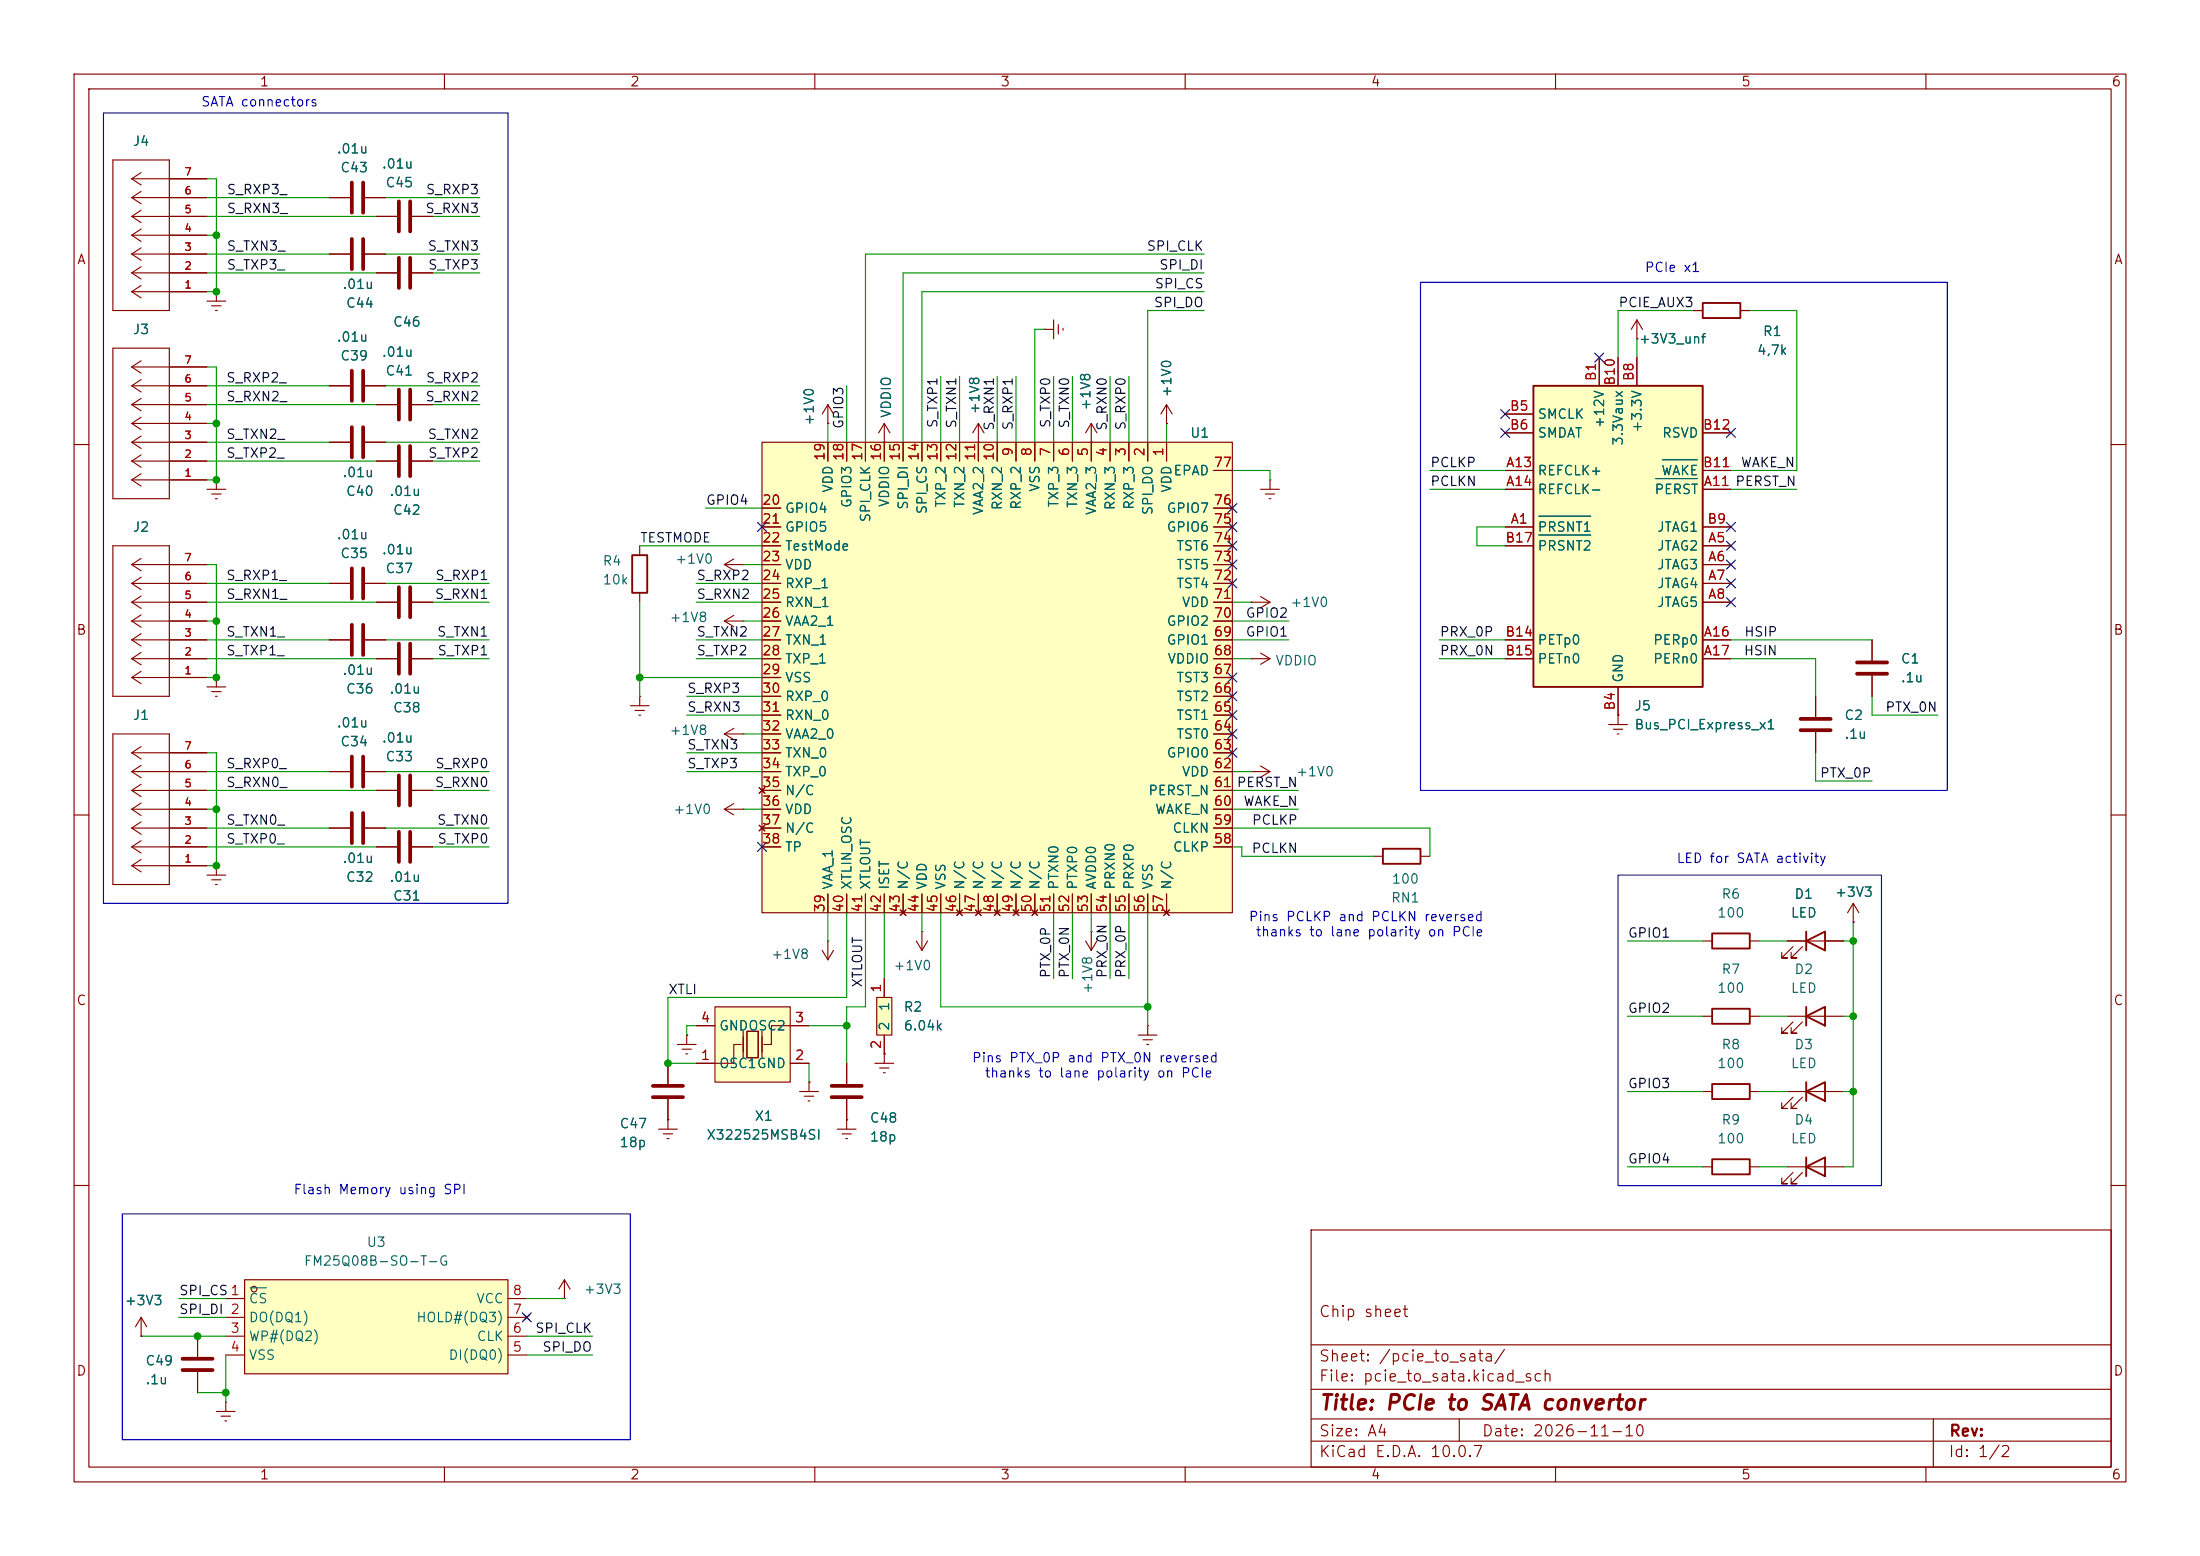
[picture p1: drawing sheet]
<svg xmlns="http://www.w3.org/2000/svg" width="297mm" height="210mm" viewBox="0 0 297 210" stroke-linecap="round" stroke-linejoin="round" font-family="sans-serif">
<g fill="none" stroke="#840000" stroke-width=".15">
<path d="M10 10h277v190h-277zM12 12h273v186h-273zM60 10v2M110 10v2M160 10v2M210 10v2M260 10v2M44.4 34.3h2.8M44.4 26.7h2.8M49.3 34.3h2.8M49.3 26.7h2.8M50.8 36.8h2.8"/>
<path d="M50.8 29.2h2.8M55.6 36.8h2.8M55.6 29.2h2.8M44.4 52.1h2.8M49.3 52.1h2.8M50.8 54.6h2.8M55.6 54.6h2.8M10 60h2M15.2 73.7h7.7v20.3h-7.7zM17.8 76.2h10.1M17.8 78.7h10.1M17.8 78.7l1.2 .9"/>
<path d="M17.8 76.2l1.2 .8M19 77.9l-1.2 .8M19 75.4l-1.2 .8M27.9 66h2.6M28.6 66.7h1.2M29.1 67.3h.2M29.2 64.8h.1M29.2 64.8v1.2M50.8 62.2h2.8M55.6 62.2h2.8M86.4 73.7v1.2M97.8 76.2l1.3 .8"/>
<path d="M97.8 76.2h2.5M99.1 75.4l-1.3 .8M100.3 76.2h.1M170.2 66h2.5M170.8 66.7h1.3M171.3 67.3h.3M171.4 64.8h.1M171.4 64.8v1.2M285 60h2M15.2 99.1h7.7v20.3h-7.7zM17.8 91.4h10.1M17.8 91.4l1.2 .9"/>
<path d="M17.8 88.9h10.1M17.8 88.9l1.2 .8M17.8 86.4h10.1M17.8 86.4l1.2 .8M17.8 83.8h10.1M17.8 83.8l1.2 .9M17.8 81.3h10.1M17.8 81.3l1.2 .8M19 90.6l-1.2 .8M19 88.1l-1.2 .8M19 85.5l-1.2 .9M19 83l-1.2 .8"/>
<path d="M19 80.4l-1.2 .9M27.9 92.7h2.6M28.6 93.3h1.2M29.1 94h.2M29.2 91.4h.1M29.2 91.4v1.3M44.4 86.4h2.8M49.3 86.4h2.8M50.8 81.3h2.8M55.6 81.3h2.8M85.1 95.3h2.5M85.7 95.9h1.3"/>
<path d="M86.2 96.5h.3M86.4 94h.1M86.4 80v1.3M86.4 94v1.3M97.8 99.1h2.5M97.8 83.8h2.5M97.8 83.8l1.3 .8M97.8 99.1l1.3 .7M99.1 83.1l-1.3 .7M99.1 98.3l-1.3 .8M100.3 83.8h.1M100.3 99.1h.1"/>
<path d="M10 110h2M17.8 116.8h10.1M17.8 116.8l1.2 .9M17.8 114.3h10.1M17.8 114.3l1.2 .8M17.8 111.8h10.1M17.8 111.8l1.2 .8M17.8 109.2h10.1M17.8 109.2l1.2 .9M17.8 106.7h10.1M17.8 106.7l1.2 .8M17.8 104.1h10.1"/>
<path d="M17.8 104.1l1.2 .9M17.8 101.6h10.1M17.8 101.6l1.2 .8M19 116l-1.2 .8M19 113.5l-1.2 .8M19 110.9l-1.2 .9M19 108.4l-1.2 .8M19 105.8l-1.2 .9M19 103.3l-1.2 .8M19 100.8l-1.2 .8M27.9 118.1h2.6M28.6 118.7h1.2"/>
<path d="M29.1 119.4h.2M29.2 116.8h.1M29.2 116.8v1.3M44.4 111.8h2.8M49.3 111.8h2.8M50.8 114.3h2.8M55.6 114.3h2.8M97.8 109.2h2.5M97.8 109.2l1.3 .8M99.1 108.5l-1.3 .7M100.3 109.2h.1M285 110h2"/>
<path d="M88.9 152.4h2.5M89.5 153h1.3M90 153.7h.3M90.2 151.1h.1M90.2 143.5v2.8M90.2 148.3v4.1M118.1 143.5h2.5M118.7 144.1h1.3M119.3 144.8h.2M119.4 142.2h.1M119.4 142.2v1.3M10 160h2"/>
<path d="M19 177.8l-.7 1.3M19 177.8l.8 1.3M19 177.8v2.5M76.2 175.3h.1M76.2 172.7l-.8 1.3M76.2 172.7l.8 1.3M76.2 172.7v2.6M177 166h108v32h-108zM285 160h2M19 180.3h.1M26.7 180.3v2.8M26.7 185.2v2.8"/>
<path d="M29.2 190.5h2.5M29.8 191.1h1.3M30.4 191.8h.2M30.5 189.2h.1M30.5 189.2v1.3M60 198v2M110 198v2M160 198v2M177 194.5h108M177 191.5h108M177 187.5h108M177 181.5h108"/>
<path d="M197 191.5v3M210 198v2M260 198v2M261 191.5v6.5"/>
</g>
<g fill="none" stroke="#840000" stroke-width=".51">
<path d="M47.5 24.6v4.1M47.5 32.3v4M49 24.6v4.1M49 32.3v4M53.8 27.2v4M53.8 34.8v4.1M55.4 27.2v4M55.4 34.8v4.1M47.5 50v4.1M49 50v4.1M53.8 52.6v4M55.4 52.6v4"/>
<path d="M53.8 60.2v4.1M53.8 79.2v4.1M55.4 60.2v4.1M55.4 79.2v4.1M47.5 84.3v4.1M49 84.3v4.1M47.5 109.7v4.1M49 109.7v4.1M53.8 112.3v4M55.4 112.3v4M88.1 146.6h4.1M88.1 148.1h4.1"/>
<path d="M24.6 183.4h4.1M24.6 184.9h4.1"/>
</g>
<path d="M85.3 74.9h2.1v5.1h-2.1z" fill="none" stroke="#840000" stroke-width=".25"/>
<path d="M33 172.7h35.6v12.7h-35.6z" fill="#ffffc2"/>
<g fill="none" stroke="#840000" stroke-width=".15">
<path d="M30.5 175.3h2.5M30.5 177.8h2.5M33 172.7h35.6v12.7h-35.6zM68.6 175.3h2.5M68.6 177.8h2.5M70.7 177.4l.8 .8M71.5 177.4l-.8 .8M30.5 180.3h2.5M30.5 182.9h2.5M68.6 180.3h2.5M68.6 182.9h2.5"/>
<circle cx="34.3" cy="174" r=".38"/>
</g>
<path d="M33.8 173.8h2.2" fill="none" stroke="#006464" stroke-width=".15"/>
<g fill="#ffffc2">
<path d="M96.5 135.9h10.2v10.2h-10.2z"/>
<path d="M100.8 139.2h1.6v3.6h-1.6z"/>
</g>
<g fill="none" stroke="#840000" stroke-width=".15">
<path d="M15.2 21.6h7.7v20.3h-7.7zM17.8 39.4h10.1M17.8 39.4l1.2 .8M17.8 36.8h10.1M17.8 36.8l1.2 .9M17.8 34.3h10.1M17.8 34.3l1.2 .8M17.8 31.8h10.1M17.8 31.8l1.2 .8M17.8 29.2h10.1M17.8 29.2l1.2 .8M17.8 26.7h10.1"/>
<path d="M17.8 26.7l1.2 .8M17.8 24.1h10.1M17.8 24.1l1.2 .9M19 38.5l-1.2 .9M19 36l-1.2 .8M19 33.5l-1.2 .8M19 30.9l-1.2 .9M19 28.4l-1.2 .8M19 25.8l-1.2 .9M19 23.3l-1.2 .8M29.2 39.4h.1M29.2 39.4v1.2"/>
<path d="M15.2 47h7.7v20.3h-7.7zM17.8 59.7h10.1M17.8 59.7l1.2 .8M17.8 57.2h10.1M17.8 57.2l1.2 .8M17.8 54.6h10.1M17.8 54.6l1.2 .8M17.8 52.1h10.1M17.8 52.1l1.2 .8M17.8 49.5h10.1M17.8 49.5l1.2 .9M19 58.9l-1.2 .8"/>
<path d="M19 56.3l-1.2 .9M19 53.8l-1.2 .8M19 51.2l-1.2 .9M19 48.7l-1.2 .8M27.9 40.6h2.6M28.6 41.3h1.2M29.1 41.9h.2M44.4 59.7h2.8M49.3 59.7h2.8M221 45.7h.1M221 43.2l-.8 1.3M221 43.2l.7 1.3"/>
<path d="M221 43.2v2.5M228.6 41.9h1.3M234.9 41.9h1.3M17.8 64.8h10.1M17.8 64.8l1.2 .8M17.8 62.2h10.1M17.8 62.2l1.2 .9M19 63.9l-1.2 .9M19 61.4l-1.2 .8M44.4 78.7h2.8M49.3 78.7h2.8M50.8 88.9h2.8"/>
<path d="M55.6 88.9h2.8M252.7 86.4v2.8M252.7 91.2v2.8M44.4 104.1h2.8M49.3 104.1h2.8M50.8 106.7h2.8M55.6 106.7h2.8M92.7 139.7h.1M92.7 139.7v1.3M94 138.4h2.5M96.5 135.9h10.2v10.2h-10.2zM100.3 139.2v3.6"/>
<path d="M100.8 139.2h1.6v3.6h-1.6zM102.9 139.2v3.6M109.2 138.4h-5.1v2.6h-1M91.4 141h2.6M92.1 141.6h1.2M92.6 142.2h.2M100.1 141h-1v2.5h-5.1M106.7 143.5h2.5"/>
</g>
<path d="M47.5 57.7v4M49 57.7v4M47.5 76.7v4.1M49 76.7v4.1M53.8 86.9v4M55.4 86.9v4M250.7 89.4h4.1M250.7 90.9h4.1M47.5 102.1v4.1M49 102.1v4.1M53.8 104.6v4.1M55.4 104.6v4.1" fill="none" stroke="#840000" stroke-width=".51"/>
<path d="M229.9 40.9h5v2h-5z" fill="none" stroke="#840000" stroke-width=".25"/>
<path d="M207 52.1h22.9v40.6h-22.9z" fill="#ffffc2"/>
<g fill="none" stroke="#840000" stroke-width=".25">
<path d="M207 52.1h22.9v40.6h-22.9zM186.7 114.6h5.1v2h-5.1zM231.1 126h5.1v2h-5.1zM231.1 136.1h5.1v2.1h-5.1zM243.8 137.2l2.6-1.3v2.5zM243.8 127l2.6-1.3v2.6zM243.8 125.7v2.6M243.8 135.9v2.5M231.1 146.3h5.1v2h-5.1zM231.1 156.5h5.1v2h-5.1zM243.8 157.5l2.6-1.3v2.6zM243.8 147.3l2.6-1.2v2.5z"/>
<path d="M243.8 146.1v2.5M243.8 156.2v2.6"/>
</g>
<g fill="none" stroke="#840000" stroke-width=".15">
<path d="M111.8 57.2h.1M111.8 54.6l-.8 1.3M111.8 54.6l.7 1.3M111.8 54.6v2.6M119.4 59.7h.1M119.4 57.2l-.8 1.2M119.4 57.2l.7 1.2M119.4 57.2v2.5M132.1 59.7h.1M132.1 57.2l-.8 1.2M132.1 57.2l.7 1.2M132.1 57.2v2.5"/>
<path d="M141 44.5h.1M141 44.5h1.2M142.2 43.2v2.5M142.9 43.8v1.3M143.5 44.3v.3M147.3 59.7h.1M147.3 57.2l-.7 1.2M147.3 57.2l.8 1.2M147.3 57.2v2.5M157.5 57.2h.1M157.5 54.6l-.8 1.3M157.5 54.6l.7 1.3"/>
<path d="M157.5 54.6v2.6M203.2 55.9h3.8M203.2 58.4h3.8M215.9 48.3v3.8M218.4 48.3v3.8M221 48.3v3.8M229.9 58.4h3.8M203.2 71.1h3.8M203.2 73.7h3.8M203.2 66h3.8M203.2 63.5h3.8M229.9 71.1h3.8"/>
<path d="M229.9 73.7h3.8M229.9 76.2h3.8M229.9 78.7h3.8M229.9 66h3.8M229.9 63.5h3.8M168.9 81.3h.1M168.9 88.9h.1M168.9 81.3h2.5M168.9 88.9h2.5M170.2 80.5l1.2 .8M170.2 88.1l1.2 .8M171.4 81.3l-1.2 .7"/>
<path d="M171.4 88.9l-1.2 .8M203.2 86.4h3.8M203.2 88.9h3.8M217.2 97.8h2.5M217.8 98.4h1.3M218.3 99.1h.3M218.4 96.5h.1M218.4 92.7v5.1M229.9 81.3h3.8M229.9 86.4h3.8M229.9 88.9h3.8M245.1 94v2.8"/>
<path d="M245.1 98.8v2.8M168.9 104.1h.1M168.9 104.1h2.5M170.2 103.4l1.2 .7M171.4 104.1l-1.2 .8M185.4 115.6h1.3M191.8 115.6h1.2M153.7 139.7h2.5M154.9 138.4h.1M154.9 138.4v1.3M229.9 127h1.2M229.9 137.2h1.2"/>
<path d="M236.2 127h1.3M236.2 137.2h1.3M241.3 127h7.6M241.3 137.2h7.6M242.1 137.9l-1.6 1.5h.8h-.8v-.7M242.1 127.8l-1.6 1.5h.8h-.8v-.8M243.3 137.9l-1.5 1.5h.8h-.8v-.7M243.3 127.8l-1.5 1.5h.8h-.8v-.8M250.2 124.5h.1M250.2 121.9l-.8 1.3M250.2 121.9l.8 1.3M250.2 121.9v2.6"/>
<path d="M154.3 140.3h1.3M154.8 141h.3M229.9 157.5h1.2M229.9 147.3h1.2M236.2 157.5h1.3M236.2 147.3h1.3M241.3 157.5h7.6M241.3 147.3h7.6M242.1 158.2l-1.6 1.6h.8h-.8v-.8M242.1 148.1l-1.6 1.5h.8h-.8v-.8M243.3 158.2l-1.5 1.6h.8h-.8v-.8M243.3 148.1l-1.5 1.5h.8h-.8v-.8"/>
</g>
<path d="M207.7 69.7h7M207.7 72.2h7M223.5 64.6h5.6M224.4 62.1h4.7" fill="none" stroke="#006464" stroke-width=".15"/>
<path d="M243.1 97h4M243.1 98.6h4" fill="none" stroke="#840000" stroke-width=".51"/>
<path d="M102.9 59.7h63.5v63.5h-63.5z" fill="#ffffc2"/>
<g fill="none" stroke="#840000" stroke-width=".15">
<path d="M102.9 59.7h63.5v63.5h-63.5zM111.8 59.7v2.5M114.3 59.7v2.5M116.8 59.7v2.5M119.4 59.7v2.5M121.9 59.7v2.5M124.5 59.7v2.5M127 59.7v2.5M129.5 59.7v2.5M132.1 59.7v2.5M134.6 59.7v2.5M137.2 59.7v2.5"/>
<path d="M139.7 59.7v2.5M142.2 59.7v2.5M144.8 59.7v2.5M147.3 59.7v2.5M149.9 59.7v2.5M152.4 59.7v2.5M154.9 59.7v2.5M157.5 59.7v2.5M102.9 68.6h2.5M102.9 71.1h2.5M102.9 73.7h2.5M102.9 76.2h2.5"/>
<path d="M102.9 78.7h2.5M163.8 68.6h2.6M163.8 71.1h2.6M163.8 73.7h2.6M163.8 76.2h2.6M163.8 78.7h2.6M163.8 63.5h2.6M102.9 81.3h2.5M102.9 83.8h2.5M102.9 86.4h2.5M102.9 88.9h2.5M102.9 91.4h2.5"/>
<path d="M102.9 94h2.5M102.9 96.5h2.5M102.9 99.1h2.5M163.8 81.3h2.6M163.8 83.8h2.6M163.8 86.4h2.6M163.8 88.9h2.6M163.8 91.4h2.6M163.8 94h2.6M163.8 96.5h2.6M163.8 99.1h2.6M102.5 106.3l.8 .8"/>
<path d="M102.5 111.4l.8 .7M102.9 101.6h2.5M102.9 104.1h2.5M102.9 106.7h2.5M102.9 109.2h2.5M102.9 111.8h2.5M102.9 114.3h2.5M103.3 106.3l-.8 .8M103.3 111.4l-.8 .7M163.8 101.6h2.6M163.8 104.1h2.6M163.8 106.7h2.6"/>
<path d="M163.8 109.2h2.6M163.8 111.8h2.6M163.8 114.3h2.6M111 128.3l.8 1.2M111.8 127h.1M111.8 120.7v2.5M111.8 127v2.5M112.5 128.3l-.7 1.2M114.3 120.7v2.5M116.8 120.7v2.5M119.4 120.7v2.5M121.5 122.8l.8 .8"/>
<path d="M121.9 120.7v2.5M122.3 122.8l-.8 .8M123.7 127l.8 1.3M124.5 125.7h.1M124.5 120.7v2.5M124.5 125.7v2.6M125.2 127l-.7 1.3M127 120.7v2.5M129.2 122.8l.7 .8M129.5 120.7v2.5M129.9 122.8l-.7 .8M131.7 122.8l.8 .8"/>
<path d="M132.1 120.7v2.5M132.5 122.8l-.8 .8M134.2 122.8l.8 .8M134.6 120.7v2.5M135 122.8l-.8 .8M136.8 122.8l.7 .8M137.2 120.7v2.5M137.5 122.8l-.7 .8M139.3 122.8l.8 .8M139.7 120.7v2.5M140.1 122.8l-.8 .8M142.2 120.7v2.5"/>
<path d="M144.8 120.7v2.5M146.6 127l.7 1.3M147.3 125.7h.1M147.3 120.7v2.5M147.3 125.7v2.6M148.1 127l-.8 1.3M149.9 120.7v2.5M152.4 120.7v2.5M154.9 120.7v2.5M157.1 122.8l.8 .8M157.5 120.7v2.5M157.9 122.8l-.8 .8"/>
<path d="M107.9 147.3h2.6M108.6 148h1.3M109.1 148.6h.2M109.2 146.1h.1M109.2 146.1v1.2M113 152.4h2.6M113.7 153h1.2M114.2 153.7h.2M114.3 151.1h.1M114.3 143.5v2.8M114.3 148.3v4.1"/>
</g>
<path d="M112.3 146.6h4M112.3 148.1h4" fill="none" stroke="#840000" stroke-width=".51"/>
<path d="M118.4 134.6h2v5.1h-2z" fill="#ffffc2"/>
<g fill="none" stroke="#840000" stroke-width=".15">
<path d="M22.9 39.4h5M22.9 36.8h5M22.9 34.3h5M22.9 31.8h5M22.9 29.2h5M22.9 26.7h5M22.9 24.1h5M29.2 39.4h.1M44.4 34.3h2.8M44.4 26.7h2.8M49.3 34.3h2.8M49.3 26.7h2.8"/>
<path d="M50.8 36.8h2.8M50.8 29.2h2.8M55.6 36.8h2.8M55.6 29.2h2.8M22.9 59.7h5M22.9 57.2h5M22.9 54.6h5M22.9 52.1h5M22.9 49.5h5M44.4 59.7h2.8M44.4 52.1h2.8M49.3 59.7h2.8"/>
<path d="M49.3 52.1h2.8M50.8 54.6h2.8M55.6 54.6h2.8M111.8 57.2h.1M111.8 59.7v2.5M114.3 59.7v2.5M116.8 59.7v2.5M119.4 59.7h.1M119.4 59.7v2.5M121.9 59.7v2.5M124.5 59.7v2.5M127 59.7v2.5"/>
<path d="M129.5 59.7v2.5M132.1 59.7h.1M132.1 59.7v2.5M134.6 59.7v2.5M137.2 59.7v2.5M139.7 59.7v2.5M142.2 59.7v2.5M144.8 59.7v2.5M147.3 59.7h.1M147.3 59.7v2.5M149.9 59.7v2.5M152.4 59.7v2.5"/>
<path d="M154.9 59.7v2.5M157.5 57.2h.1M157.5 59.7v2.5M203.2 55.9h3.8M203.2 58.4h3.8M215.9 48.3v3.8M218.4 48.3v3.8M221 45.7h.1M221 48.3v3.8M228.6 41.9h1.3M229.9 58.4h3.8M234.9 41.9h1.3"/>
<path d="M22.9 78.7h5M22.9 76.2h5M22.9 64.8h5M22.9 62.2h5M29.2 64.8h.1M44.4 78.7h2.8M49.3 78.7h2.8M50.8 62.2h2.8M55.6 62.2h2.8M102.9 78.7h2.5M102.9 76.2h2.5M102.9 71.1h2.5"/>
<path d="M102.9 73.7h2.5M102.9 68.6h2.5M163.8 78.7h2.6M163.8 76.2h2.6M163.8 71.1h2.6M163.8 73.7h2.6M163.8 63.5h2.6M163.8 68.6h2.6M203.2 71.1h3.8M203.2 73.7h3.8M203.2 66h3.8M203.2 63.5h3.8"/>
<path d="M229.9 78.7h3.8M229.9 76.2h3.8M229.9 71.1h3.8M229.9 73.7h3.8M229.9 66h3.8M229.9 63.5h3.8M22.9 81.3h5M22.9 91.4h5M22.9 88.9h5M22.9 86.4h5M22.9 83.8h5M29.2 91.4h.1"/>
<path d="M44.4 86.4h2.8M49.3 86.4h2.8M50.8 81.3h2.8M50.8 88.9h2.8M55.6 81.3h2.8M55.6 88.9h2.8M102.9 81.3h2.5M102.9 91.4h2.5M102.9 88.9h2.5M102.9 86.4h2.5M102.9 83.8h2.5M102.9 94h2.5"/>
<path d="M102.9 96.5h2.5M102.9 99.1h2.5M163.8 81.3h2.6M163.8 91.4h2.6M163.8 88.9h2.6M163.8 86.4h2.6M163.8 83.8h2.6M163.8 94h2.6M163.8 96.5h2.6M163.8 99.1h2.6M203.2 88.9h3.8M203.2 86.4h3.8"/>
<path d="M218.4 96.5h.1M218.4 92.7v3.8M229.9 81.3h3.8M229.9 88.9h3.8M229.9 86.4h3.8M245.1 94v2.8M245.1 98.8v2.8M252.7 86.4v2.8M252.7 91.2v2.8M22.9 114.3h5M22.9 116.8h5M22.9 111.8h5"/>
<path d="M22.9 109.2h5M22.9 106.7h5M22.9 104.1h5M22.9 101.6h5M29.2 116.8h.1M44.4 111.8h2.8M44.4 104.1h2.8M49.3 111.8h2.8M49.3 104.1h2.8M50.8 114.3h2.8M50.8 106.7h2.8M55.6 114.3h2.8"/>
<path d="M55.6 106.7h2.8M102.5 106.3l.8 .8M102.5 111.4l.8 .7M102.9 114.3h2.5M102.9 111.8h2.5M102.9 109.2h2.5M102.9 106.7h2.5M102.9 104.1h2.5M102.9 101.6h2.5M103.3 106.3l-.8 .8M103.3 111.4l-.8 .7M163.8 114.3h2.6"/>
<path d="M163.8 111.8h2.6M163.8 109.2h2.6M163.8 106.7h2.6M163.8 104.1h2.6M163.8 101.6h2.6M92.7 139.7h.1M94 138.4h2.5M106.7 138.4h2.5M111.8 120.7v2.5M114.3 120.7v2.5M116.8 120.7v2.5M118.4 134.6h2v5.1h-2z"/>
<path d="M119.4 120.7v2.5M119.4 132.1v2.5M119.4 139.7v2.5M121.5 122.8l.8 .8M121.9 120.7v2.5M122.3 122.8l-.8 .8M124.5 120.7v2.5M127 120.7v2.5M129.2 122.8l.7 .8M129.5 120.7v2.5M129.9 122.8l-.7 .8M131.7 122.8l.8 .8"/>
<path d="M132.1 120.7v2.5M132.5 122.8l-.8 .8M134.2 122.8l.8 .8M134.6 120.7v2.5M135 122.8l-.8 .8M136.8 122.8l.7 .8M137.2 120.7v2.5M137.5 122.8l-.7 .8M139.3 122.8l.8 .8M139.7 120.7v2.5M140.1 122.8l-.8 .8M142.2 120.7v2.5"/>
<path d="M144.8 120.7v2.5M147.3 120.7v2.5M149.9 120.7v2.5M152.4 120.7v2.5M154.9 120.7v2.5M157.1 122.8l.8 .8M157.5 120.7v2.5M157.9 122.8l-.8 .8M241.3 127h2.5M246.4 127h2.5M250.2 124.5h.1M90.2 151.1h.1"/>
<path d="M90.2 143.5v2.8M90.2 148.3v2.8M94 143.5h2.5M106.7 143.5h2.5M109.2 146.1h.1M114.3 151.1h.1M114.3 143.5v2.8M114.3 148.3v2.8M119.4 142.2h.1M19 180.3h.1M26.7 180.3v2.8M26.7 185.2v2.8"/>
</g>
<g fill="none" stroke="#009600" stroke-width=".15">
<path d="M27.9 34.3h16.5M27.9 26.7h16.5M27.9 24.1h1.3v15.3h-1.3M27.9 36.8h22.9M27.9 29.2h22.9M27.9 31.8h1.3M52.1 34.3h12.7M52.1 26.7h12.7M58.4 36.8h6.4M58.4 29.2h6.4M162.6 34.3h-45.8v25.4M162.6 39.4h-38.1v20.3"/>
<path d="M162.6 36.8h-40.7v22.9M27.9 49.5h1.3v15.3h-1.3M27.9 57.2h1.3M27.9 52.1h16.5M27.9 59.7h16.5M27.9 54.6h22.9M52.1 52.1h12.7M52.1 59.7h12.7M58.4 54.6h6.4M111.8 57.2v2.5M114.3 52.1v7.6M127 50.8v8.9"/>
<path d="M129.5 50.8v8.9M134.6 50.8v8.9M137.2 50.8v8.9M141 44.5h-1.3v15.2M142.2 50.8v8.9M144.8 50.8v8.9M149.9 50.8v8.9M152.4 50.8v8.9M157.5 57.2v2.5M162.6 41.9h-7.7v17.8M221 45.7v2.6M228.6 41.9h-10.2v6.4"/>
<path d="M236.2 41.9h6.4v21.6h-8.9M27.9 76.2h1.3v15.2h-1.3M27.9 78.7h16.5M27.9 62.2h22.9M52.1 78.7h13.9M58.4 62.2h6.4M86.4 73.7h16.5M94 78.7h8.9M95.2 68.6h7.7M100.3 76.2h2.6M166.4 63.5h5v1.3M193 63.5h10.2"/>
<path d="M193 66h10.2M203.2 71.1h-3.8v2.6h3.8M233.7 66h8.9M27.9 86.4h16.5M27.9 88.9h22.9M27.9 81.3h22.9M27.9 83.8h1.3M52.1 86.4h13.9M58.4 88.9h7.6M58.4 81.3h7.6M86.4 81.3v12.7M86.4 91.4h16.5"/>
<path d="M92.7 96.5h10.2M92.7 94h10.2M94 86.4h8.9M94 88.9h8.9M94 81.3h8.9M100.3 83.8h2.6M100.3 99.1h2.6M166.4 86.4h7.6M166.4 88.9h2.5M166.4 81.3h2.5M166.4 83.8h7.6M194.3 86.4h8.9"/>
<path d="M194.3 88.9h8.9M233.7 88.9h11.4v5.1M233.7 86.4h19M252.7 94v2.5h8.9M27.9 101.6h1.3v15.2h-1.3M27.9 104.1h16.5M27.9 106.7h22.9M27.9 114.3h22.9M27.9 111.8h16.5M27.9 109.2h1.3M52.1 104.1h13.9M52.1 111.8h13.9"/>
<path d="M58.4 106.7h7.6M58.4 114.3h7.6M92.7 104.1h10.2M92.7 101.6h10.2M100.3 109.2h2.6M166.4 104.1h2.5M166.4 106.7h8.9M166.4 114.3h1.2v1.3h17.8M166.4 111.8h26.6v3.8M166.4 109.2h8.9M245.1 101.6v3.8h7.6M94 138.4h-1.3v1.3"/>
<path d="M109.2 138.4h5.1M111.8 123.2v3.8M114.3 123.2v11.4h-24.1v8.9h3.8M116.8 123.2v12.7h-2.5v7.6M119.4 123.2v8.9M124.5 123.2v2.5M127 123.2v12.7h27.9M142.2 123.2v8.9M144.8 123.2v8.9M147.3 123.2v2.5M149.9 123.2v8.9M152.4 123.2v8.9"/>
<path d="M154.9 123.2v15.2M219.7 137.2h10.2M219.7 127h10.2M237.5 137.2h3.8M237.5 127h3.8M248.9 137.2h1.3M248.9 127h1.3M250.2 124.5v33h-1.3M109.2 143.5v2.6M219.7 147.3h10.2M219.7 157.5h10.2M237.5 147.3h3.8"/>
<path d="M237.5 157.5h3.8M248.9 147.3h1.3M24.1 177.8h6.4M24.1 175.3h6.4M71.1 175.3h5.1M19 180.3h11.5M26.7 188h3.8M30.5 182.9v6.3M71.1 180.3h8.9M71.1 182.9h8.9"/>
</g>
<g fill="none" stroke="#000084" stroke-width=".15">
<path d="M202.6 55.3l1.2 1.2M202.6 57.8l1.2 1.2M203.8 55.3l-1.2 1.2M203.8 57.8l-1.2 1.2M215.3 47.7l1.2 1.2M216.5 47.7l-1.2 1.2M233.1 57.8l1.2 1.2M234.3 57.8l-1.2 1.2M102.3 70.5l1.2 1.2M103.5 70.5l-1.2 1.2M165.8 70.5l1.2 1.2M165.8 75.6l1.2 1.2"/>
<path d="M165.8 73.1l1.2 1.2M165.8 68l1.2 1.2M165.8 78.1l1.2 1.2M167 70.5l-1.2 1.2M167 75.6l-1.2 1.2M167 73.1l-1.2 1.2M167 68l-1.2 1.2M167 78.1l-1.2 1.2M233.1 73.1l1.2 1.2M233.1 75.6l1.2 1.2M233.1 70.5l1.2 1.2M233.1 78.1l1.2 1.2"/>
<path d="M234.3 73.1l-1.2 1.2M234.3 75.6l-1.2 1.2M234.3 70.5l-1.2 1.2M234.3 78.1l-1.2 1.2M165.8 93.4l1.2 1.2M165.8 90.8l1.2 1.2M165.8 95.9l1.2 1.2M165.8 98.5l1.2 1.2M167 93.4l-1.2 1.2M167 90.8l-1.2 1.2M167 95.9l-1.2 1.2M167 98.5l-1.2 1.2"/>
<path d="M233.1 80.7l1.2 1.2M234.3 80.7l-1.2 1.2M102.3 113.7l1.2 1.2M103.5 113.7l-1.2 1.2M165.8 101l1.2 1.2M167 101l-1.2 1.2M70.5 177.2l1.2 1.2M71.7 177.2l-1.2 1.2"/>
</g>
<path d="M14 15.2h54.6v106.7h-54.6zM191.8 38.1h71.1v68.6h-71.1zM218.4 118.1h35.6v41.9h-35.6zM16.5 163.8h68.6v30.5h-68.6z" fill="none" stroke="#0000c2" stroke-width=".15"/>
<path d="M207.7 69.7h7M207.7 72.2h7M223.5 64.6h5.6M224.4 62.1h4.7" fill="none" stroke="#006464" stroke-width=".15"/>
<g fill="#009600" stroke="#009600" stroke-width=".14">
<circle cx="29.2" cy="116.8" r=".46"/>
<circle cx="90.2" cy="143.5" r=".46"/>
<circle cx="29.2" cy="109.2" r=".46"/>
<circle cx="26.7" cy="180.3" r=".46"/>
<circle cx="30.5" cy="188" r=".46"/>
<circle cx="86.4" cy="91.4" r=".46"/>
<circle cx="29.2" cy="83.8" r=".46"/>
<circle cx="29.2" cy="91.4" r=".46"/>
<circle cx="29.2" cy="64.8" r=".46"/>
<circle cx="114.3" cy="138.4" r=".46"/>
<circle cx="29.2" cy="57.2" r=".46"/>
<circle cx="29.2" cy="31.8" r=".46"/>
<circle cx="29.2" cy="39.4" r=".46"/>
<circle cx="250.2" cy="127" r=".46"/>
<circle cx="250.2" cy="137.2" r=".46"/>
<circle cx="250.2" cy="147.3" r=".46"/>
<circle cx="154.9" cy="135.9" r=".46"/>
</g>
<text font-size="2" fill="#840000" x="178" y="190.8">Title: PCIe to SATA convertor</text>
<g font-size="1.5" fill="#840000">
<text x="178" y="178.1">Chip sheet</text>
<text x="178" y="184.1">Sheet: /pcie_to_sata/</text>
<text x="178" y="186.8">File: pcie_to_sata.kicad_sch</text>
<text x="178" y="197">KiCad E.D.A. 10.0.7</text>
<text x="178" y="194.2">Size: A4</text>
<text x="200" y="194.2">Date: 2026-11-10</text>
<text x="263" y="197">Id: 1/2</text>
<text x="263" y="194.2">Rev:</text>
</g>
<g font-size="1.3" fill="#840000">
<text x="35" y="12">1</text>
<text x="85" y="12">2</text>
<text x="135" y="12">3</text>
<text x="185" y="12">4</text>
<text x="235" y="12">5</text>
<text x="285" y="12">6</text>
<text x="10.3" y="36">A</text>
<text x="285.3" y="36">A</text>
<text x="10.2" y="86">B</text>
<text x="285.2" y="86">B</text>
<text x="10.2" y="136">C</text>
<text x="285.2" y="136">C</text>
<text x="10.2" y="186">D</text>
<text x="285.2" y="186">D</text>
<text x="35" y="200">1</text>
<text x="85" y="200">2</text>
<text x="135" y="200">3</text>
<text x="185" y="200">4</text>
<text x="235" y="200">5</text>
<text x="285" y="200">6</text>
</g>
<g font-size="1.3" fill="#0000c2">
<text x="27.1" y="14.7">SATA connectors</text>
<text x="222" y="37">PCIe x1</text>
<text x="226.2" y="116.8">LED for SATA activity</text>
<text x="168.5" y="124.7">Pins PCLKP and PCLKN reversed</text>
<text x="169.4" y="126.7">thanks to lane polarity on PCIe</text>
<text x="131.1" y="143.7">Pins PTX_0P and PTX_0N reversed</text>
<text x="132.8" y="145.8">thanks to lane polarity on PCIe</text>
<text x="39.5" y="161.5">Flash Memory using SPI</text>
</g>
<g font-size="1.3" fill="#006464">
<text x="17.8" y="20">J4</text>
<text x="45.4" y="21">.01u</text>
<text x="45.9" y="23.6">C43</text>
<text x="51.5" y="23.1">.01u</text>
<text x="52" y="25.6">C45</text>
<text x="46.1" y="39.3">.01u</text>
<text x="46.6" y="41.9">C44</text>
<text x="17.8" y="45.4">J3</text>
<text x="45.4" y="46.4">.01u</text>
<text x="53" y="44.4">C46</text>
<text x="221.1" y="46.7">+3V3_unf</text>
<text x="237.9" y="45.7">R1</text>
<text x="45.9" y="49">C39</text>
<text x="51.5" y="48.5">.01u</text>
<text x="52" y="51">C41</text>
<text x="158.4" y="53.7" transform="rotate(-90 158.4 53.7)">+1V0</text>
<text x="237.1" y="48.2">4,7k</text>
<text x="110.2" y="57.5" transform="rotate(-90 110.2 57.5)">+1V0</text>
<text x="120.6" y="56.5" transform="rotate(-90 120.6 56.5)">VDDIO</text>
<text x="132.5" y="56" transform="rotate(-90 132.5 56)">+1V8</text>
<text x="147.5" y="55.5" transform="rotate(-90 147.5 55.5)">+1V8</text>
<text x="160.6" y="59.4">U1</text>
<text x="207.5" y="56.8">SMCLK</text>
<text x="207.5" y="59.4">SMDAT</text>
<text x="216.9" y="57.9" transform="rotate(-90 216.9 57.9)">+12V</text>
<text x="221.9" y="58.5" transform="rotate(-90 221.9 58.5)">+3.3V</text>
<text x="224.3" y="59.4">RSVD</text>
<text x="46.1" y="64.7">.01u</text>
<text x="158.3" y="64.5">EPAD</text>
<text x="207.5" y="64.5">REFCLK+</text>
<text x="219.4" y="60.2" transform="rotate(-90 219.4 60.2)">3.3Vaux</text>
<text x="224.2" y="64.5">WAKE</text>
<text x="46.6" y="67.3">C40</text>
<text x="52.5" y="67.3">.01u</text>
<text x="53" y="69.8">C42</text>
<text x="105.9" y="69.5">GPIO4</text>
<text x="112.7" y="66.6" transform="rotate(-90 112.7 66.6)">VDD</text>
<text x="115.3" y="68.7" transform="rotate(-90 115.3 68.7)">GPIO3</text>
<text x="117.8" y="70.6" transform="rotate(-90 117.8 70.6)">SPI_CLK</text>
<text x="120.3" y="68.5" transform="rotate(-90 120.3 68.5)">VDDIO</text>
<text x="122.9" y="68.9" transform="rotate(-90 122.9 68.9)">SPI_DI</text>
<text x="125.4" y="69.5" transform="rotate(-90 125.4 69.5)">SPI_CS</text>
<text x="128" y="68.6" transform="rotate(-90 128 68.6)">TXP_2</text>
<text x="130.5" y="68.6" transform="rotate(-90 130.5 68.6)">TXN_2</text>
<text x="133" y="69.6" transform="rotate(-90 133 69.6)">VAA2_2</text>
<text x="135.6" y="69" transform="rotate(-90 135.6 69)">RXN_2</text>
<text x="138.1" y="68.9" transform="rotate(-90 138.1 68.9)">RXP_2</text>
<text x="140.7" y="66.5" transform="rotate(-90 140.7 66.5)">VSS</text>
<text x="143.2" y="68.6" transform="rotate(-90 143.2 68.6)">TXP_3</text>
<text x="145.7" y="68.6" transform="rotate(-90 145.7 68.6)">TXN_3</text>
<text x="148.3" y="69.6" transform="rotate(-90 148.3 69.6)">VAA2_3</text>
<text x="150.8" y="69" transform="rotate(-90 150.8 69)">RXN_3</text>
<text x="153.4" y="68.9" transform="rotate(-90 153.4 68.9)">RXP_3</text>
<text x="155.9" y="69.6" transform="rotate(-90 155.9 69.6)">SPI_DO</text>
<text x="157.4" y="69.5">GPIO7</text>
<text x="158.4" y="66.6" transform="rotate(-90 158.4 66.6)">VDD</text>
<text x="207.5" y="67">REFCLK-</text>
<text x="223.3" y="67">PERST</text>
<text x="17.8" y="72.1">J2</text>
<text x="45.4" y="73.1">.01u</text>
<text x="45.9" y="75.6">C35</text>
<text x="51.5" y="75.1">.01u</text>
<text x="52" y="77.7">C37</text>
<text x="81.3" y="76.7">R4</text>
<text x="91.1" y="76.4">+1V0</text>
<text x="105.9" y="72.1">GPIO5</text>
<text x="105.9" y="74.6">TestMode</text>
<text x="105.9" y="77.2">VDD</text>
<text x="157.4" y="72.1">GPIO6</text>
<text x="158.7" y="77.2">TST5</text>
<text x="158.7" y="74.6">TST6</text>
<text x="207.5" y="72.1">PRSNT1</text>
<text x="207.5" y="74.6">PRSNT2</text>
<text x="223.6" y="74.6">JTAG2</text>
<text x="223.6" y="77.2">JTAG3</text>
<text x="223.6" y="72.1">JTAG1</text>
<text x="81.3" y="79.2">10k</text>
<text x="105.9" y="79.7">RXP_1</text>
<text x="105.9" y="82.2">RXN_1</text>
<text x="158.7" y="79.7">TST4</text>
<text x="159.5" y="82.2">VDD</text>
<text x="174.1" y="82.2">+1V0</text>
<text x="223.6" y="79.7">JTAG4</text>
<text x="223.6" y="82.2">JTAG5</text>
<text x="90.3" y="84.3">+1V8</text>
<text x="105.9" y="84.8">VAA2_1</text>
<text x="105.9" y="87.3">TXN_1</text>
<text x="105.9" y="89.9">TXP_1</text>
<text x="157.4" y="87.3">GPIO1</text>
<text x="157.4" y="84.8">GPIO2</text>
<text x="157.5" y="89.9">VDDIO</text>
<text x="207.5" y="87.3">PETp0</text>
<text x="207.5" y="89.9">PETn0</text>
<text x="223.1" y="87.3">PERp0</text>
<text x="223.1" y="89.9">PERn0</text>
<text x="256.5" y="89.9">C1</text>
<text x="46.1" y="91.4">.01u</text>
<text x="46.6" y="93.9">C36</text>
<text x="52.5" y="93.9">.01u</text>
<text x="105.9" y="92.4">VSS</text>
<text x="105.9" y="94.9">RXP_0</text>
<text x="158.7" y="94.9">TST2</text>
<text x="158.7" y="92.4">TST3</text>
<text x="172.1" y="90.1">VDDIO</text>
<text x="219.4" y="92.2" transform="rotate(-90 219.4 92.2)">GND</text>
<text x="256.5" y="92.4">.1u</text>
<text x="17.8" y="97.5">J1</text>
<text x="45.4" y="98.5">.01u</text>
<text x="45.9" y="101">C34</text>
<text x="51.5" y="100.5">.01u</text>
<text x="53" y="96.5">C38</text>
<text x="90.3" y="99.5">+1V8</text>
<text x="105.9" y="97.5">RXN_0</text>
<text x="105.9" y="100">VAA2_0</text>
<text x="158.7" y="100">TST0</text>
<text x="158.7" y="97.5">TST1</text>
<text x="220.6" y="96.2">J5</text>
<text x="220.6" y="98.8">Bus_PCI_Express_x1</text>
<text x="248.9" y="97.5">C2</text>
<text x="248.9" y="100">.1u</text>
<text x="52" y="103.1">C33</text>
<text x="105.9" y="102.6">TXN_0</text>
<text x="105.9" y="105.1">TXP_0</text>
<text x="105.9" y="107.6">N/C</text>
<text x="154.9" y="107.6">PERST_N</text>
<text x="157.4" y="102.6">GPIO0</text>
<text x="159.5" y="105.1">VDD</text>
<text x="174.9" y="105.1">+1V0</text>
<text x="90.8" y="110.2">+1V0</text>
<text x="105.9" y="110.2">VDD</text>
<text x="105.9" y="112.7">N/C</text>
<text x="155.8" y="110.2">WAKE_N</text>
<text x="158.2" y="112.7">CLKN</text>
<text x="46.1" y="116.8">.01u</text>
<text x="46.6" y="119.3">C32</text>
<text x="52.5" y="119.3">.01u</text>
<text x="105.9" y="115.3">TP</text>
<text x="158.3" y="115.3">CLKP</text>
<text x="187.8" y="119.6">100</text>
<text x="53" y="121.9">C31</text>
<text x="112.7" y="120.2" transform="rotate(-90 112.7 120.2)">VAA_1</text>
<text x="115.3" y="120.2" transform="rotate(-90 115.3 120.2)">XTLIN_OSC</text>
<text x="117.8" y="120.2" transform="rotate(-90 117.8 120.2)">XTLOUT</text>
<text x="120.3" y="120.2" transform="rotate(-90 120.3 120.2)">ISET</text>
<text x="122.9" y="120.2" transform="rotate(-90 122.9 120.2)">N/C</text>
<text x="125.4" y="120.2" transform="rotate(-90 125.4 120.2)">VDD</text>
<text x="128" y="120.2" transform="rotate(-90 128 120.2)">VSS</text>
<text x="130.5" y="120.2" transform="rotate(-90 130.5 120.2)">N/C</text>
<text x="133" y="120.2" transform="rotate(-90 133 120.2)">N/C</text>
<text x="135.6" y="120.2" transform="rotate(-90 135.6 120.2)">N/C</text>
<text x="138.1" y="120.2" transform="rotate(-90 138.1 120.2)">N/C</text>
<text x="140.7" y="120.2" transform="rotate(-90 140.7 120.2)">N/C</text>
<text x="143.2" y="120.2" transform="rotate(-90 143.2 120.2)">PTXN0</text>
<text x="145.7" y="120.2" transform="rotate(-90 145.7 120.2)">PTXP0</text>
<text x="148.3" y="120.2" transform="rotate(-90 148.3 120.2)">AVDD0</text>
<text x="150.8" y="120.2" transform="rotate(-90 150.8 120.2)">PRXN0</text>
<text x="153.4" y="120.2" transform="rotate(-90 153.4 120.2)">PRXP0</text>
<text x="155.9" y="120.2" transform="rotate(-90 155.9 120.2)">VSS</text>
<text x="158.4" y="120.2" transform="rotate(-90 158.4 120.2)">N/C</text>
<text x="187.7" y="122.1">RN1</text>
<text x="231.7" y="124.2">100</text>
<text x="232.3" y="121.6">R6</text>
<text x="241.7" y="124.2">LED</text>
<text x="242.2" y="121.6">D1</text>
<text x="247.6" y="121.4">+3V3</text>
<text x="104" y="129.7">+1V8</text>
<text x="120.5" y="131.3">+1V0</text>
<text x="232.3" y="131.8">R7</text>
<text x="242.2" y="131.8">D2</text>
<text x="120.3" y="136.6" transform="rotate(-90 120.3 136.6)">1</text>
<text x="121.9" y="136.9">R2</text>
<text x="147.8" y="134.2" transform="rotate(-90 147.8 134.2)">+1V8</text>
<text x="231.7" y="134.3">100</text>
<text x="241.7" y="134.3">LED</text>
<text x="97" y="139.4">GND</text>
<text x="100.9" y="139.4">OSC2</text>
<text x="120.3" y="139.2" transform="rotate(-90 120.3 139.2)">2</text>
<text x="121.9" y="139.4">6.04k</text>
<text x="232.3" y="141.9">R8</text>
<text x="242.2" y="141.9">D3</text>
<text x="97" y="144.5">OSC1GND</text>
<text x="231.7" y="144.5">100</text>
<text x="241.7" y="144.5">LED</text>
<text x="83.6" y="152.6">C47</text>
<text x="83.6" y="155.1">18p</text>
<text x="95.3" y="154.1">X322525MSB4SI</text>
<text x="101.8" y="151.6">X1</text>
<text x="117.3" y="151.8">C48</text>
<text x="117.3" y="154.4">18p</text>
<text x="231.7" y="154.6">100</text>
<text x="232.3" y="152.1">R9</text>
<text x="241.7" y="154.6">LED</text>
<text x="242.2" y="152.1">D4</text>
<text x="40.9" y="171.1">FM25Q08B-SO-T-G</text>
<text x="49.4" y="168.6">U3</text>
<text x="16.7" y="176.5">+3V3</text>
<text x="33.5" y="176.2">CS</text>
<text x="33.5" y="178.8">DO(DQ1)</text>
<text x="56.1" y="178.8">HOLD#(DQ3)</text>
<text x="64.2" y="176.2">VCC</text>
<text x="78.7" y="175">+3V3</text>
<text x="19.5" y="184.6">C49</text>
<text x="33.5" y="181.3">WP#(DQ2)</text>
<text x="33.5" y="183.8">VSS</text>
<text x="60.5" y="183.8">DI(DQ0)</text>
<text x="64.3" y="181.3">CLK</text>
<text x="19.5" y="187.1">.1u</text>
</g>
<g font-size="1.3" fill="#0f0f0f">
<text x="30.5" y="26.5">S_RXP3_</text>
<text x="30.5" y="29.1">S_RXN3_</text>
<text x="57.3" y="29.1">S_RXN3</text>
<text x="57.4" y="26.5">S_RXP3</text>
<text x="30.5" y="34.2">S_TXN3_</text>
<text x="57.6" y="34.2">S_TXN3</text>
<text x="154.7" y="34.2">SPI_CLK</text>
<text x="30.5" y="36.7">S_TXP3_</text>
<text x="57.7" y="36.7">S_TXP3</text>
<text x="155.7" y="41.8">SPI_DO</text>
<text x="155.8" y="39.2">SPI_CS</text>
<text x="156.4" y="36.7">SPI_DI</text>
<text x="218.4" y="41.8">PCIE_AUX3</text>
<text x="30.5" y="51.9">S_RXP2_</text>
<text x="57.4" y="51.9">S_RXP2</text>
<text x="30.5" y="54.5">S_RXN2_</text>
<text x="30.5" y="59.6">S_TXN2_</text>
<text x="57.3" y="54.5">S_RXN2</text>
<text x="57.6" y="59.6">S_TXN2</text>
<text x="114.2" y="58" transform="rotate(-90 114.2 58)">GPIO3</text>
<text x="126.9" y="57.9" transform="rotate(-90 126.9 57.9)">S_TXP1</text>
<text x="129.4" y="57.9" transform="rotate(-90 129.4 57.9)">S_TXN1</text>
<text x="134.5" y="58.2" transform="rotate(-90 134.5 58.2)">S_RXN1</text>
<text x="137" y="58.2" transform="rotate(-90 137 58.2)">S_RXP1</text>
<text x="142.1" y="57.9" transform="rotate(-90 142.1 57.9)">S_TXP0</text>
<text x="144.7" y="57.9" transform="rotate(-90 144.7 57.9)">S_TXN0</text>
<text x="149.7" y="58.2" transform="rotate(-90 149.7 58.2)">S_RXN0</text>
<text x="152.3" y="58.2" transform="rotate(-90 152.3 58.2)">S_RXP0</text>
<text x="30.5" y="62.1">S_TXP2_</text>
<text x="57.7" y="62.1">S_TXP2</text>
<text x="193" y="65.9">PCLKN</text>
<text x="193" y="63.4">PCLKP</text>
<text x="234.9" y="63.4">WAKE_N</text>
<text x="95.2" y="68.5">GPIO4</text>
<text x="86.3" y="73.5">TESTMODE</text>
<text x="30.5" y="78.6">S_RXP1_</text>
<text x="30.5" y="81.2">S_RXN1_</text>
<text x="58.6" y="81.2">S_RXN1</text>
<text x="58.7" y="78.6">S_RXP1</text>
<text x="94" y="78.6">S_RXP2</text>
<text x="94" y="81.2">S_RXN2</text>
<text x="168.1" y="83.7">GPIO2</text>
<text x="30.5" y="86.2">S_TXN1_</text>
<text x="30.5" y="88.8">S_TXP1_</text>
<text x="58.9" y="86.2">S_TXN1</text>
<text x="59" y="88.8">S_TXP1</text>
<text x="94" y="88.8">S_TXP2</text>
<text x="94" y="86.2">S_TXN2</text>
<text x="168.1" y="86.2">GPIO1</text>
<text x="194.3" y="86.2">PRX_0P</text>
<text x="194.3" y="88.8">PRX_0N</text>
<text x="235.3" y="88.8">HSIN</text>
<text x="235.4" y="86.2">HSIP</text>
<text x="92.7" y="93.9">S_RXP3</text>
<text x="92.7" y="101.5">S_TXN3</text>
<text x="92.7" y="96.4">S_RXN3</text>
<text x="254.4" y="96.4">PTX_0N</text>
<text x="30.5" y="104">S_RXP0_</text>
<text x="30.5" y="106.6">S_RXN0_</text>
<text x="58.6" y="106.6">S_RXN0</text>
<text x="58.7" y="104">S_RXP0</text>
<text x="92.7" y="104">S_TXP3</text>
<text x="166.9" y="106.6">PERST_N</text>
<text x="245.6" y="105.3">PTX_0P</text>
<text x="30.5" y="111.6">S_TXN0_</text>
<text x="58.9" y="111.6">S_TXN0</text>
<text x="167.8" y="109.1">WAKE_N</text>
<text x="168.9" y="111.6">PCLKP</text>
<text x="30.5" y="114.2">S_TXP0_</text>
<text x="59" y="114.2">S_TXP0</text>
<text x="168.9" y="115.4">PCLKN</text>
<text x="219.7" y="126.9">GPIO1</text>
<text x="90.1" y="134.5">XTLI</text>
<text x="116.7" y="133.4" transform="rotate(-90 116.7 133.4)">XTLOUT</text>
<text x="142.1" y="132.1" transform="rotate(-90 142.1 132.1)">PTX_0P</text>
<text x="144.7" y="132.1" transform="rotate(-90 144.7 132.1)">PTX_0N</text>
<text x="149.7" y="132.1" transform="rotate(-90 149.7 132.1)">PRX_0N</text>
<text x="152.3" y="132.1" transform="rotate(-90 152.3 132.1)">PRX_0P</text>
<text x="219.7" y="137">GPIO2</text>
<text x="219.7" y="147.2">GPIO3</text>
<text x="219.7" y="157.4">GPIO4</text>
<text x="24.1" y="175.1">SPI_CS1</text>
<text x="24.1" y="177.7">SPI_DI 2</text>
<text x="72.2" y="180.2">SPI_CLK</text>
<text x="73.1" y="182.8">SPI_DO</text>
</g>
<g font-size="1.3" fill="#a90000">
<text x="215.8" y="51.5" transform="rotate(-90 215.8 51.5)">B1</text>
<text x="218.3" y="52.1" transform="rotate(-90 218.3 52.1)">B10</text>
<text x="220.8" y="51.5" transform="rotate(-90 220.8 51.5)">B8</text>
<text x="203.7" y="55.7">B5</text>
<text x="203.7" y="58.3">B6</text>
<text x="229.8" y="58.3">B12</text>
<text x="111.6" y="62.3" transform="rotate(-90 111.6 62.3)">19</text>
<text x="114.2" y="62.3" transform="rotate(-90 114.2 62.3)">18</text>
<text x="116.7" y="62.3" transform="rotate(-90 116.7 62.3)">17</text>
<text x="119.2" y="62.3" transform="rotate(-90 119.2 62.3)">16</text>
<text x="121.8" y="62.3" transform="rotate(-90 121.8 62.3)">15</text>
<text x="124.3" y="62.3" transform="rotate(-90 124.3 62.3)">14</text>
<text x="126.9" y="62.3" transform="rotate(-90 126.9 62.3)">13</text>
<text x="129.4" y="62.3" transform="rotate(-90 129.4 62.3)">12</text>
<text x="131.9" y="62.3" transform="rotate(-90 131.9 62.3)">11</text>
<text x="134.5" y="62.3" transform="rotate(-90 134.5 62.3)">10</text>
<text x="137" y="61.7" transform="rotate(-90 137 61.7)">9</text>
<text x="139.6" y="61.7" transform="rotate(-90 139.6 61.7)">8</text>
<text x="142.1" y="61.7" transform="rotate(-90 142.1 61.7)">7</text>
<text x="144.6" y="61.7" transform="rotate(-90 144.6 61.7)">6</text>
<text x="147.2" y="61.7" transform="rotate(-90 147.2 61.7)">5</text>
<text x="149.7" y="61.7" transform="rotate(-90 149.7 61.7)">4</text>
<text x="152.3" y="61.7" transform="rotate(-90 152.3 61.7)">3</text>
<text x="154.8" y="61.7" transform="rotate(-90 154.8 61.7)">2</text>
<text x="157.3" y="61.7" transform="rotate(-90 157.3 61.7)">1</text>
<text x="163.8" y="63.4">77</text>
<text x="203.2" y="63.4">A13</text>
<text x="203.2" y="65.9">A14</text>
<text x="229.8" y="63.4">B11</text>
<text x="229.9" y="65.9">A11 PERST_N</text>
<text x="229.9" y="65.9">A11</text>
<text x="102.8" y="68.4">20</text>
<text x="102.8" y="71">21</text>
<text x="163.8" y="71">75</text>
<text x="163.8" y="68.4">76</text>
<text x="203.8" y="71">A1</text>
<text x="230.4" y="71">B9</text>
<text x="102.8" y="73.5">22</text>
<text x="102.8" y="76.1">23</text>
<text x="163.8" y="76.1">73</text>
<text x="163.8" y="73.5">74</text>
<text x="203.1" y="73.5">B17</text>
<text x="230.5" y="73.5">A5</text>
<text x="230.5" y="76.1">A6</text>
<text x="102.8" y="78.6">24</text>
<text x="102.8" y="81.1">25</text>
<text x="102.8" y="83.7">26</text>
<text x="163.8" y="83.7">70</text>
<text x="163.8" y="81.1">71</text>
<text x="163.8" y="78.6">72</text>
<text x="230.5" y="78.6">A7</text>
<text x="230.5" y="81.1">A8</text>
<text x="102.8" y="86.2">27</text>
<text x="102.8" y="88.8">28</text>
<text x="163.8" y="88.8">68</text>
<text x="163.8" y="86.2">69</text>
<text x="203.1" y="86.2">B14</text>
<text x="203.1" y="88.8">B15</text>
<text x="229.9" y="86.2">A16</text>
<text x="229.9" y="88.8">A17</text>
<text x="102.8" y="91.3">29</text>
<text x="102.8" y="93.8">30</text>
<text x="163.8" y="93.8">66</text>
<text x="163.8" y="91.3">67</text>
<text x="218.3" y="96" transform="rotate(-90 218.3 96)">B4</text>
<text x="102.8" y="96.4">31</text>
<text x="102.8" y="98.9">32</text>
<text x="102.8" y="101.5">33</text>
<text x="163.8" y="101.5">63</text>
<text x="163.8" y="98.9">64</text>
<text x="163.8" y="96.4">65</text>
<text x="102.8" y="104">34</text>
<text x="102.8" y="106.5">35</text>
<text x="163.8" y="106.5">61</text>
<text x="163.8" y="104">62</text>
<text x="102.8" y="109.1">36</text>
<text x="102.8" y="111.6">37</text>
<text x="163.8" y="111.6">59</text>
<text x="163.8" y="109.1">60</text>
<text x="102.8" y="114.2">38</text>
<text x="163.8" y="114.2">58</text>
<text x="111.6" y="123.3" transform="rotate(-90 111.6 123.3)">39</text>
<text x="114.2" y="123.3" transform="rotate(-90 114.2 123.3)">40</text>
<text x="116.7" y="123.3" transform="rotate(-90 116.7 123.3)">41</text>
<text x="119.2" y="123.3" transform="rotate(-90 119.2 123.3)">42</text>
<text x="121.8" y="123.3" transform="rotate(-90 121.8 123.3)">43</text>
<text x="124.3" y="123.3" transform="rotate(-90 124.3 123.3)">44</text>
<text x="126.9" y="123.3" transform="rotate(-90 126.9 123.3)">45</text>
<text x="129.4" y="123.3" transform="rotate(-90 129.4 123.3)">46</text>
<text x="131.9" y="123.3" transform="rotate(-90 131.9 123.3)">47</text>
<text x="134.5" y="123.3" transform="rotate(-90 134.5 123.3)">48</text>
<text x="137" y="123.3" transform="rotate(-90 137 123.3)">49</text>
<text x="139.6" y="123.3" transform="rotate(-90 139.6 123.3)">50</text>
<text x="142.1" y="123.3" transform="rotate(-90 142.1 123.3)">51</text>
<text x="144.6" y="123.3" transform="rotate(-90 144.6 123.3)">52</text>
<text x="147.2" y="123.3" transform="rotate(-90 147.2 123.3)">53</text>
<text x="149.7" y="123.3" transform="rotate(-90 149.7 123.3)">54</text>
<text x="152.3" y="123.3" transform="rotate(-90 152.3 123.3)">55</text>
<text x="154.8" y="123.3" transform="rotate(-90 154.8 123.3)">56</text>
<text x="157.3" y="123.3" transform="rotate(-90 157.3 123.3)">57</text>
<text x="119.2" y="134.1" transform="rotate(-90 119.2 134.1)">1</text>
<text x="94.5" y="143.4">1</text>
<text x="94.5" y="138.3">4</text>
<text x="107.2" y="143.4">2</text>
<text x="107.2" y="138.3">3</text>
<text x="119.2" y="141.7" transform="rotate(-90 119.2 141.7)">2</text>
<text x="69.1" y="177.7">7</text>
<text x="69.1" y="175.1">8</text>
<text x="31" y="180.2">3</text>
<text x="31" y="182.7">4</text>
<text x="69.1" y="182.7">5</text>
<text x="69.1" y="180.2">6</text>
</g>
<g font-size="1" fill="#a90000">
<text x="24.8" y="23.9">7</text>
<text x="24.8" y="29">5</text>
<text x="24.8" y="26.5">6</text>
<text x="24.8" y="34.1">3</text>
<text x="24.8" y="31.6">4</text>
<text x="24.8" y="39.2">1</text>
<text x="24.8" y="36.6">2</text>
<text x="24.8" y="51.9">6</text>
<text x="24.8" y="49.3">7</text>
<text x="24.8" y="59.5">3</text>
<text x="24.8" y="57">4</text>
<text x="24.8" y="54.4">5</text>
<text x="24.8" y="64.6">1</text>
<text x="24.8" y="62">2</text>
<text x="24.8" y="76">7</text>
<text x="24.8" y="83.6">4</text>
<text x="24.8" y="81.1">5</text>
<text x="24.8" y="78.6">6</text>
<text x="24.8" y="88.7">2</text>
<text x="24.8" y="86.2">3</text>
<text x="24.8" y="91.3">1</text>
<text x="24.8" y="101.4">7</text>
<text x="24.8" y="106.5">5</text>
<text x="24.8" y="104">6</text>
<text x="24.8" y="111.6">3</text>
<text x="24.8" y="109">4</text>
<text x="24.8" y="116.7">1</text>
<text x="24.8" y="114.1">2</text>
</g>
</svg>
